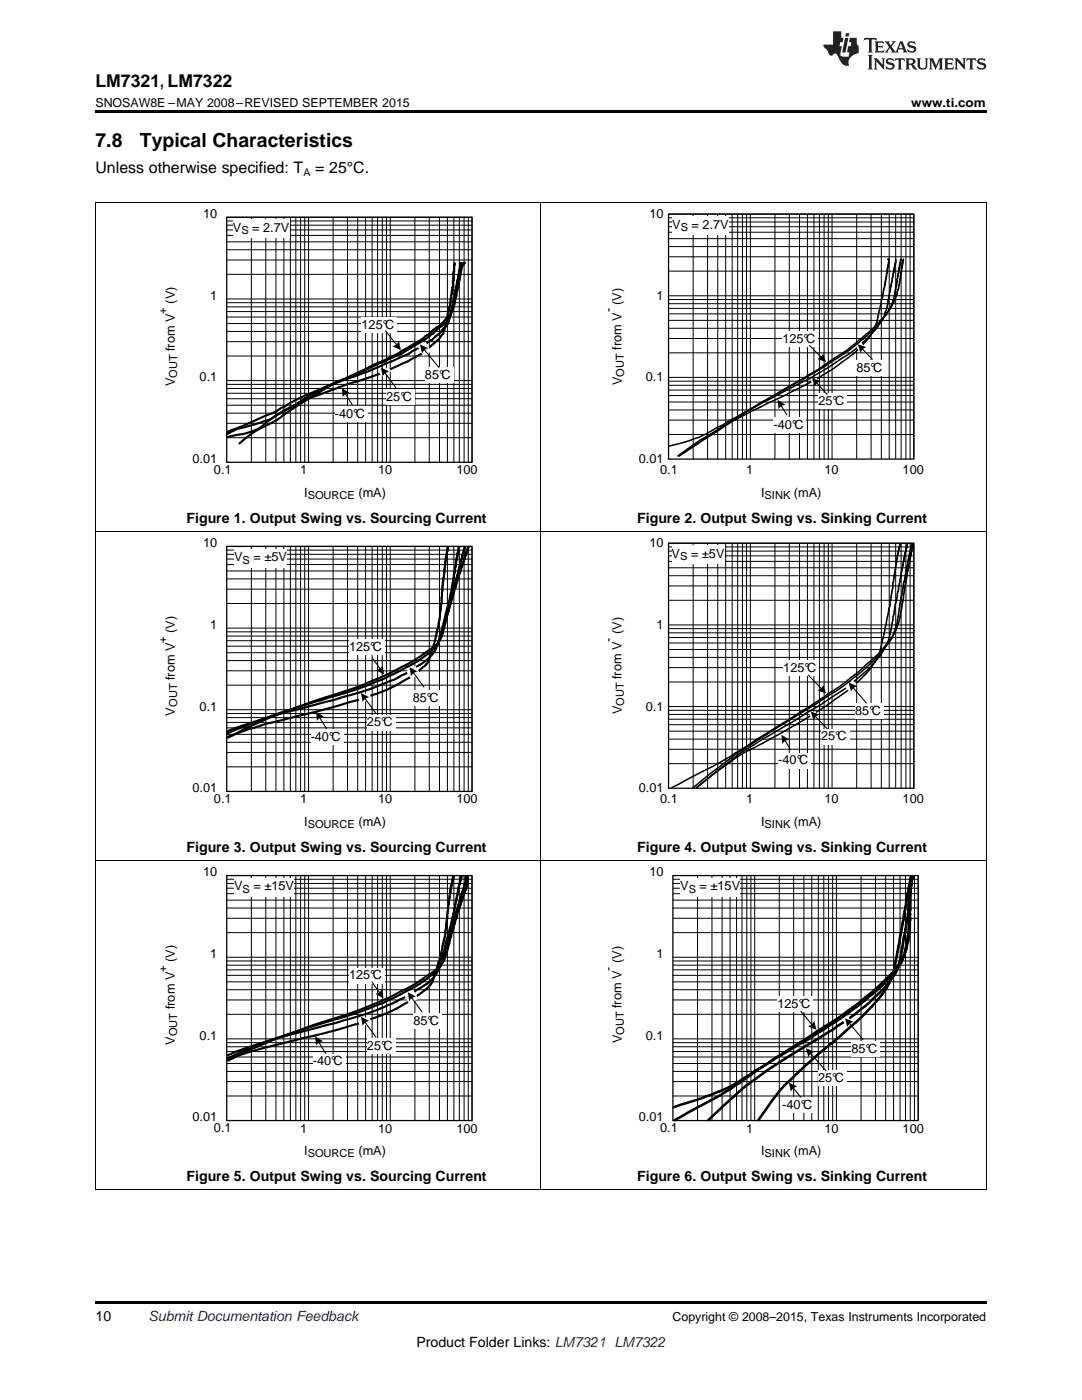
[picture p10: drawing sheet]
<svg xmlns="http://www.w3.org/2000/svg" width="216mm" height="279mm" viewBox="0 0 216 279" stroke-linecap="round" stroke-linejoin="round" font-family="sans-serif">
<path d="M19 237.5h.2zM196.7 237.5h.1zM19 259.7h177.8v.5h-177.8z" fill="#000"/>
<g fill="none" stroke="#000" stroke-width=".2">
<path d="M19.1 171.8v65.7M45.2 174.7h49v48.9M45.2 179.6h49M45.2 178.4h49M45.2 177.3h49M45.2 176.3h49M45.2 175.5h49M50.2 174.7v48.9M53 174.7v48.9M55.1 174.7v48.9M56.6 174.7v48.9M57.9 174.7v48.9"/>
<path d="M59 174.7v48.9M60 174.7v48.9M60.8 174.7v48.9M61.6 174.7v48.9M66.5 174.7v48.9M69.3 174.7v48.9M71.4 174.7v48.9M73 174.7v48.9M74.3 174.7v48.9M75.3 174.7v48.9M76.3 174.7v48.9M77.1 174.7v48.9"/>
<path d="M77.9 174.7v48.9M82.8 174.7v48.9M85.7 174.7v48.9M87.7 174.7v48.9M89.3 174.7v48.9M90.6 174.7v48.9M91.7 174.7v48.9M92.6 174.7v48.9M93.4 174.7v48.9M107.9 171.8v65.7M196.8 171.8v65.7M45.2 199.6h49"/>
<path d="M45.2 197.5h49M45.2 195.9h49M45.2 194.6h49M45.2 193.6h49M45.2 192.6h49M45.2 191.8h49M45.2 191h49M45.2 186.1h49M45.2 183.3h49M45.2 181.2h49M45.2 218.7h49M45.2 215.9h49"/>
<path d="M45.2 213.8h49M45.2 212.2h49M45.2 210.9h49M45.2 209.9h49M45.2 208.9h49M45.2 208.1h49M45.2 207.3h49M45.2 202.4h49M19 237.4h177.8"/>
</g>
<path d="M45.2 174.7h49v48.9h-49z" fill="none" stroke="#000" stroke-width=".25"/>
<g fill="#fff">
<path d="M46.7 175.3h12v3.6h-12z" fill-rule="evenodd"/>
<path d="M69.7 193.2h7v3h-7z" fill-rule="evenodd"/>
<path d="M82.5 202.3h5.7v3h-5.7z" fill-rule="evenodd"/>
<path d="M73.2 207.2h5.7v3h-5.7z" fill-rule="evenodd"/>
<path d="M62.4 210.4h6.5v3h-6.5z" fill-rule="evenodd"/>
</g>
<path d="M74.2 195.9l1.6 2.3M63.6 207.9l1.4 2.3" fill="none" stroke="#000" stroke-width=".21"/>
<g fill="#000">
<path d="M74.9 198.4a1.84 1.84 0 0 0 1.3-1l.3 1.8z" fill-rule="evenodd"/>
<path d="M62.9 206.8l1.6 1a1.84 1.84 0 0 0-1.4 .9z" fill-rule="evenodd"/>
</g>
<path d="M90.5 174.9l-.2 .6-.7 3.6-.5 5.2a37.9 37.9 0 0 1-1.6 7.7l-.7 2.4a5.1 5.1 0 0 1-2.4 3.5 32.8 32.8 0 0 1-11.2 5.8 126.1 126.1 0 0 1-15.2 4.1l-7.7 2-4.8 1.5M91.9 175.3h.1M92 175.3l-.4 1.2-.2 1.7-1.4 6.5-1.5 5.4-.5 1.5a6.6 6.6 0 0 1-3.6 5.3 53.6 53.6 0 0 1-15.9 6.8l-3.3 .9a190 190 0 0 0-17.9 5.2l-1.8 .8M92 175.1h.1M92.1 174.9l-.1 .4M93 174.9v1.1l-.3 .4-.1 .6-.2 .4-1.5 5.2-.2 .4-2 7.3a5.9 5.9 0 0 1-2.8 4.5 44.1 44.1 0 0 1-8.9 5.1l-1.6 .6a61.4 61.4 0 0 1-9.2 3.2 150.9 150.9 0 0 0-19.4 6.9l-1.3 .6M93.3 174.9v1.7l-2.1 5.8-2.1 7.9a6.1 6.1 0 0 1-3.3 4.1 40.2 40.2 0 0 1-7.1 4.2l-2 .9a103 103 0 0 1-14.2 5.1 113 113 0 0 0-17 7.1" fill="none" stroke="#000" stroke-width=".42"/>
<path d="M71.4 203.5l2.3-.7 .4 1.4-2.3 .7z" fill-rule="evenodd" fill="#fff"/>
<path d="M72.8 203.9l2.2 3.1" fill="none" stroke="#000" stroke-width=".21"/>
<path d="M72 202.9l1.7 .9a1.83 1.83 0 0 0-1.4 .9z" fill-rule="evenodd" fill="#000"/>
<path d="M80.6 198.6l1.8-1.1 1.1 1.8-1.8 1.1z" fill-rule="evenodd" fill="#fff"/>
<path d="M82.1 199l2.1 3" fill="none" stroke="#000" stroke-width=".21"/>
<path d="M81.4 198l1.6 .9a1.84 1.84 0 0 0-1.3 .9z" fill-rule="evenodd" fill="#000"/>
<g fill="none" stroke="#000" stroke-width=".2">
<path d="M134.3 174.7h48.9v48.9M134.3 179.6h48.9M134.3 178.4h48.9M134.3 177.3h48.9M134.3 176.3h48.9M134.3 175.5h48.9M139.2 174.7v48.9M142.1 174.7v48.9M144.1 174.7v48.9M145.7 174.7v48.9M147 174.7v48.9M148.1 174.7v48.9"/>
<path d="M149 174.7v48.9M149.8 174.7v48.9M150.6 174.7v48.9M155.5 174.7v48.9M158.4 174.7v48.9M160.4 174.7v48.9M162 174.7v48.9M163.3 174.7v48.9M164.4 174.7v48.9M165.3 174.7v48.9M166.1 174.7v48.9M166.9 174.7v48.9"/>
<path d="M171.8 174.7v48.9M174.7 174.7v48.9M176.7 174.7v48.9M178.3 174.7v48.9M179.6 174.7v48.9M180.7 174.7v48.9M181.6 174.7v48.9M182.5 174.7v48.9M134.3 199.6h48.9M134.3 197.5h48.9M134.3 195.9h48.9M134.3 194.6h48.9"/>
<path d="M134.3 193.6h48.9M134.3 192.6h48.9M134.3 191.8h48.9M134.3 191h48.9M134.3 186.1h48.9M134.3 183.3h48.9M134.3 181.2h48.9M134.3 218.7h48.9M134.3 215.9h48.9M134.3 213.8h48.9M134.3 212.2h48.9M134.3 210.9h48.9"/>
<path d="M134.3 209.9h48.9M134.3 208.9h48.9M134.3 208.1h48.9M134.3 207.3h48.9M134.3 202.4h48.9"/>
</g>
<path d="M134.3 174.7h48.9v48.9h-48.9z" fill="none" stroke="#000" stroke-width=".25"/>
<g fill="#fff">
<path d="M135.7 175.3h12v3.6h-12z" fill-rule="evenodd"/>
<path d="M155.1 198.8h7.1v3h-7.1z" fill-rule="evenodd"/>
<path d="M169.9 207.8h5.7v3h-5.7z" fill-rule="evenodd"/>
<path d="M163.2 213.6h5.7v3.1h-5.7z" fill-rule="evenodd"/>
<path d="M156.1 219h6.5v3h-6.5z" fill-rule="evenodd"/>
</g>
<path d="M158.2 217l1.6 2M159.8 201.8l2.3 2.8M161.6 210.2l3.2 3.5" fill="none" stroke="#000" stroke-width=".21"/>
<g fill="#000">
<path d="M157.4 216.1l1.7 .7a1.84 1.84 0 0 0-1.3 1.1z" fill-rule="evenodd"/>
<path d="M160.8 209.2l1.7 .7a1.84 1.84 0 0 0-1.2 1.1z" fill-rule="evenodd"/>
<path d="M161.2 204.8a1.85 1.85 0 0 0 1.3-1.1l.4 1.8z" fill-rule="evenodd"/>
</g>
<g fill="none" stroke="#000" stroke-width=".51">
<path d="M181.5 179.6l-.3 3.3-1.5 8.1a10.2 10.2 0 0 1-2.4 5.1 41.3 41.3 0 0 1-10.3 8.8l-3.1 2a131.3 131.3 0 0 0-16.4 10.9l-6.2 5.7M181.6 178.3l-.1 .9M181.6 177.2l-.1 1.1-.1 6.8-1 5.6M181.7 176.6l-.2 9.7-.6 2.8-.5 1.6M181.8 176l-.2 1.1M181.8 174.9l-.4 1.7-1.1 6v.7l-2.1 11.1M181.8 175.6l-.1 .6M181.9 175.1l-.1 .7M181.9 174.9l-.1 .5M182 174.9l-.1 .1M182.1 174.9l-.5 2.8M178.2 194.4a21.3 21.3 0 0 1-5.7 8l-5 4.5a118.5 118.5 0 0 0-12 10.9l-4.2 5.7"/>
<path d="M178.2 194.4a51.1 51.1 0 0 1-9.3 8l-7.7 5.1-10.6 6.2a35.5 35.5 0 0 1-8.7 4.8l-7.5 2.5M180.4 190.7a8.6 8.6 0 0 1-2.2 3.7M180.4 190.7a11.3 11.3 0 0 1-3.4 4.5 57.2 57.2 0 0 1-7.6 6.4l-2.2 1.6-6.6 4.3a250.3 250.3 0 0 0-14.7 9.8l-11.3 6.2"/>
</g>
<path d="M168 203.4l1.2-.7 .6 1.1-1.2 .6z" fill-rule="evenodd" fill="#fff"/>
<path d="M169.4 204.2l2.8 3.2" fill="none" stroke="#000" stroke-width=".21"/>
<path d="M168.6 203.2l1.7 .7a1.82 1.82 0 0 0-1.2 1.1z" fill-rule="evenodd" fill="#000"/>
<g fill="none" stroke="#000" stroke-width=".2">
<path d="M19.1 106.1v65.7M45.2 109h49v48.9M45.2 117.6h49M45.2 115.5h49M45.2 114h49M45.2 112.7h49M45.2 111.6h49M45.2 110.6h49M45.2 109.8h49M50.2 109v48.9M53 109v48.9M55.1 109v48.9"/>
<path d="M56.6 109v48.9M57.9 109v48.9M59 109v48.9M60 109v48.9M60.8 109v48.9M61.6 109v48.9M66.5 109v48.9M69.3 109v48.9M71.4 109v48.9M73 109v48.9M74.3 109v48.9M75.3 109v48.9"/>
<path d="M76.3 109v48.9M77.1 109v48.9M77.9 109v48.9M82.8 109v48.9M85.7 109v48.9M87.7 109v48.9M89.3 109v48.9M90.6 109v48.9M91.7 109v48.9M92.6 109v48.9M93.4 109v48.9M107.9 106.1v65.7"/>
<path d="M196.8 106.1v65.7M45.2 136.7h49M45.2 133.9h49M45.2 131.8h49M45.2 130.3h49M45.2 129h49M45.2 127.9h49M45.2 126.9h49M45.2 126.1h49M45.2 125.4h49M45.2 120.4h49M45.2 153h49"/>
<path d="M45.2 150.2h49M45.2 148.1h49M45.2 146.6h49M45.2 145.3h49M45.2 144.2h49M45.2 143.2h49M45.2 142.4h49M45.2 141.6h49M19 171.7h177.8"/>
</g>
<path d="M45.2 109h49v48.9h-49z" fill="none" stroke="#000" stroke-width=".25"/>
<g fill="#fff">
<path d="M46.7 109.6h10.6v3.6h-10.6z" fill-rule="evenodd"/>
<path d="M69.7 127.6h7v3.1h-7z" fill-rule="evenodd"/>
<path d="M82.4 137.8h5.7v3h-5.7z" fill-rule="evenodd"/>
<path d="M73.2 142.7h5.7v3.1h-5.7z" fill-rule="evenodd"/>
<path d="M62 145.6h6.5v3.1h-6.5z" fill-rule="evenodd"/>
</g>
<path d="M74.3 131.3l1.6 2.3M63.7 143.1l1.5 2.3" fill="none" stroke="#000" stroke-width=".21"/>
<g fill="#000">
<path d="M75 133.7a1.84 1.84 0 0 0 1.4-.9l.2 1.8z" fill-rule="evenodd"/>
<path d="M63.1 142l1.5 1a1.84 1.84 0 0 0-1.4 .9z" fill-rule="evenodd"/>
</g>
<path d="M89.3 109.4l-.5 2.6-.1 2.3-.4 2.7a49.8 49.8 0 0 1-1.5 10.9l-1.4 4.2a18.5 18.5 0 0 1-5.5 4.2l-.8 .4a43.5 43.5 0 0 1-9.3 3.4l-3.6 1.1-6.5 1.6a101.3 101.3 0 0 0-14.2 4.2M89.3 109.4h.1M89.4 109.2l-.1 .2M91.5 109.7h.1M91.5 109.2v.6l-.2 .5-.3 1.8-.5 3.7-.3 1.2v.7l-1.8 7.3-1.1 3.7M92.8 109.2l-.6 1.8v.4l-.3 .7-.2 1.1-1.1 3.8-2.5 9.4-.8 2.3M93.5 109.2l-.7 1.5-1.9 6.6-.3 .4-1.9 7.3a5.9 5.9 0 0 1-3.4 4.9l-.7 .6a66.6 66.6 0 0 1-18.2 8.2 108.2 108.2 0 0 0-21 8.5M87.3 128.7a6.9 6.9 0 0 1-3.4 3.9l-1 .6a31.6 31.6 0 0 1-8 3.9l-8.3 2.6a209.5 209.5 0 0 0-21.1 6.2M87.3 128.7a24.1 24.1 0 0 1-7.4 5.2l-3.6 1.7-.9 .3a56 56 0 0 1-9.6 3.3 159.8 159.8 0 0 0-20.4 7.1" fill="none" stroke="#000" stroke-width=".42"/>
<path d="M71.4 138.9l2.3-.7 .4 1.4-2.3 .7z" fill-rule="evenodd" fill="#fff"/>
<path d="M72.8 139.3l2.2 3" fill="none" stroke="#000" stroke-width=".21"/>
<path d="M72 138.3l1.7 .8a1.84 1.84 0 0 0-1.4 1z" fill-rule="evenodd" fill="#000"/>
<path d="M81.1 133.9l1.8-1 1 1.6-1.9 1z" fill-rule="evenodd" fill="#fff"/>
<path d="M82.4 134.2l2.2 2.9" fill="none" stroke="#000" stroke-width=".21"/>
<path d="M81.7 133.2l1.6 .8a1.85 1.85 0 0 0-1.3 1z" fill-rule="evenodd" fill="#000"/>
<g fill="none" stroke="#000" stroke-width=".2">
<path d="M133.4 108.4h48.9v48.9M133.4 119.8h48.9M133.4 116.9h48.9M133.4 114.9h48.9M133.4 113.3h48.9M133.4 112h48.9M133.4 110.9h48.9M133.4 110h48.9M133.4 109.1h48.9M138.3 108.4v48.9M141.2 108.4v48.9M143.2 108.4v48.9"/>
<path d="M144.8 108.4v48.9M146.1 108.4v48.9M147.2 108.4v48.9M148.1 108.4v48.9M149 108.4v48.9M149.7 108.4v48.9M154.6 108.4v48.9M157.5 108.4v48.9M159.5 108.4v48.9M161.1 108.4v48.9M162.4 108.4v48.9M163.5 108.4v48.9"/>
<path d="M164.4 108.4v48.9M165.3 108.4v48.9M166 108.4v48.9M170.9 108.4v48.9M173.8 108.4v48.9M175.9 108.4v48.9M177.4 108.4v48.9M178.7 108.4v48.9M179.8 108.4v48.9M180.8 108.4v48.9M181.6 108.4v48.9M133.4 136.1h48.9"/>
<path d="M133.4 133.2h48.9M133.4 131.2h48.9M133.4 129.6h48.9M133.4 128.3h48.9M133.4 127.2h48.9M133.4 126.3h48.9M133.4 125.5h48.9M133.4 124.7h48.9M133.4 152.4h48.9M133.4 149.5h48.9M133.4 147.5h48.9M133.4 145.9h48.9"/>
<path d="M133.4 144.6h48.9M133.4 143.5h48.9M133.4 142.6h48.9M133.4 141.8h48.9M133.4 141h48.9"/>
</g>
<path d="M133.4 108.4h48.9v48.9h-48.9z" fill="none" stroke="#000" stroke-width=".25"/>
<g fill="#fff">
<path d="M134 108.9h10.6v3.6h-10.6z" fill-rule="evenodd"/>
<path d="M156.3 131.8h7.1v3.1h-7.1z" fill-rule="evenodd"/>
<path d="M170.6 140.3h5.7v3.1h-5.7z" fill-rule="evenodd"/>
<path d="M163.8 145.5h5.7v3h-5.7z" fill-rule="evenodd"/>
<path d="M155.3 150.3h6.5v3h-6.5z" fill-rule="evenodd"/>
</g>
<path d="M161.3 134.7l2.7 2.8M156.6 147.7l1.1 1.9" fill="none" stroke="#000" stroke-width=".21"/>
<g fill="#000">
<path d="M163.1 137.8a1.85 1.85 0 0 0 1.2-1.2l.5 1.8z" fill-rule="evenodd"/>
<path d="M155.9 146.6l1.6 1a1.84 1.84 0 0 0-1.4 .9z" fill-rule="evenodd"/>
</g>
<path d="M179.5 108.7l.1 .2-.2 .2-.3 1.3-1 6v1l-.5 2.7v.7l-1.2 5.7a21.2 21.2 0 0 1-1.5 5l-.3 .6M180.9 109.1h.1M181 108.7l-.3 1.4-.1 .2-2.7 14.4a11.5 11.5 0 0 1-3.3 7.4M181.9 108.7l-2.4 12.1a15.5 15.5 0 0 1-2 7.3 42.2 42.2 0 0 1-10.4 9.7l-13 8a122.6 122.6 0 0 0-14 9.9l-1.8 1.5M182.2 108.7l-1.2 5.5-1.1 7.2a12.6 12.6 0 0 1-2 5.9 30.1 30.1 0 0 1-5.7 6 64.7 64.7 0 0 1-8.5 6.2l-16.2 10.4a109 109 0 0 1-10.7 5.8l-2.8 1.5M138.9 157.2a92.7 92.7 0 0 1 16.2-11.4l10.3-6.3a45.3 45.3 0 0 0 9.2-7.4 26.1 26.1 0 0 1-7.9 7.4l-1.5 1.1-4.7 3-8.4 4.8a32.8 32.8 0 0 0-7.5 4.5z" fill="none" stroke="#000" stroke-width=".3"/>
<path d="M161.5 142.6l1.2-.7 .3 .5-1.2 .7z" fill-rule="evenodd" fill="#fff"/>
<path d="M162.6 142.9l2.5 2.5" fill="none" stroke="#000" stroke-width=".21"/>
<path d="M161.8 142l1.7 .6a1.83 1.83 0 0 0-1.2 1.1z" fill-rule="evenodd" fill="#000"/>
<path d="M170.1 135.8l.8 .8-1.4 1.4-.8-.8z" fill-rule="evenodd" fill="#fff"/>
<path d="M170.2 137.2l2.7 3.1" fill="none" stroke="#000" stroke-width=".21"/>
<path d="M169.4 136.2l1.7 .7a1.83 1.83 0 0 0-1.3 1.1z" fill-rule="evenodd" fill="#000"/>
<g fill="none" stroke="#000" stroke-width=".2">
<path d="M19.1 40.4v65.7M45.2 43.4h49v48.9M45.2 59.7h49M45.2 54.7h49M45.2 51.9h49M45.2 49.8h49M45.2 48.3h49M45.2 47h49M45.2 45.9h49M45.2 44.9h49M45.2 44.1h49M50.2 43.4v48.9"/>
<path d="M53 43.4v48.9M55.1 43.4v48.9M56.6 43.4v48.9M57.9 43.4v48.9M59 43.4v48.9M60 43.4v48.9M60.8 43.4v48.9M61.6 43.4v48.9M66.5 43.4v48.9M69.3 43.4v48.9M71.4 43.4v48.9M73 43.4v48.9"/>
<path d="M74.3 43.4v48.9M75.3 43.4v48.9M76.3 43.4v48.9M77.1 43.4v48.9M77.9 43.4v48.9M82.8 43.4v48.9M85.7 43.4v48.9M87.7 43.4v48.9M89.3 43.4v48.9M90.6 43.4v48.9M91.7 43.4v48.9M92.6 43.4v48.9"/>
<path d="M93.4 43.4v48.9M107.9 40.4v65.7M196.8 40.4v65.7M45.2 79.6h49M45.2 78.5h49M45.2 77.5h49M45.2 76.7h49M45.2 76h49M45.2 71.1h49M45.2 68.2h49M45.2 66.1h49M45.2 64.6h49"/>
<path d="M45.2 63.3h49M45.2 62.2h49M45.2 61.2h49M45.2 60.4h49M45.2 87.4h49M45.2 84.5h49M45.2 82.5h49M45.2 80.9h49M19 106.1h177.8"/>
</g>
<path d="M45.2 43.4h49v48.9h-49z" fill="none" stroke="#000" stroke-width=".25"/>
<g fill="#fff">
<path d="M46.5 43.9h11.2v3.6h-11.2z" fill-rule="evenodd"/>
<path d="M72.1 63.4h7.1v3h-7.1z" fill-rule="evenodd"/>
<path d="M84.8 73.4h5.7v3.1h-5.7z" fill-rule="evenodd"/>
<path d="M77.1 77.7h5.6v3h-5.6z" fill-rule="evenodd"/>
<path d="M66.8 81.1h6.6v3h-6.6z" fill-rule="evenodd"/>
</g>
<path d="M68.9 78.5l1.4 2.3M76.9 66l2.3 2.9" fill="none" stroke="#000" stroke-width=".21"/>
<g fill="#000">
<path d="M68.2 77.4l1.6 1a1.84 1.84 0 0 0-1.4 .9z" fill-rule="evenodd"/>
<path d="M78.3 69.1a1.84 1.84 0 0 0 1.3-1l.4 1.8z" fill-rule="evenodd"/>
</g>
<g fill="none" stroke="#000" stroke-width=".42">
<path d="M90.7 52.5l-.1 1.7h-.1l-.1 2.9-.1 .9h-.2a15.4 15.4 0 0 1-.8 4.5 5.6 5.6 0 0 1-.4 2.6l-.4 1.2a8.9 8.9 0 0 1-2.9 3.1 26.2 26.2 0 0 1-6.2 3.6l-5 2.1a155.3 155.3 0 0 0-14.4 5.1l-3.4 1.8-1.4 .8a3.7 3.7 0 0 1-2.5 1.2l-.8 .4-4.5 1.2-2 1M91.2 56.8l-.1 1-.3 .2v.7l-.2 .5-.1 1M91.3 56.3h-.1v.8l-.2 .2v.9l-.3 .3v.9l-.2 .3v.5M91.4 55.8h-.1l-.1 .8M91.9 53.9h-.3v1l-.2 .2-.1 1M91.9 52.5h.1l-.1 .7h-.1v1.2l-.3 .3-.1 .9M91.9 55.1h-.1l-.3 1.5h-.1v.7h-.1v.5l-.2 .6v.6l-.3 .6a5.3 5.3 0 0 1-.8 2.7M92.1 52.5l-.1 .7M92.7 52.5l-.4 .2 .2 .1-.3 .2h.1h-.1l-.3 1.9M89.9 62.8l-.7 2.1a19.1 19.1 0 0 1-6.9 5.2l-.7 .5-8 3.4a128.9 128.9 0 0 0-16 6.6l-3.2 1.9-9.1 3.7M89.9 62.8l-.2 .4a8 8 0 0 1-2.7 2.7 36.5 36.5 0 0 1-9.3 5.7l-7.6 3.5a70.6 70.6 0 0 0-13.2 6.9 18.3 18.3 0 0 0-5.1 3.4 13 13 0 0 1-4.5 1.4l-2 .4M90 62.3l-.1 .5"/>
<path d="M90 62.3l-.2 .5a16.6 16.6 0 0 1-3.8 3.5 35 35 0 0 1-5.9 3.8l-.7 .5-5.2 2.4a111.5 111.5 0 0 0-13.7 7.2l-3.9 2.6a24.1 24.1 0 0 1-5.5 3.1l-1.7 1.2-1.6 1.4M90.1 61.6l-.1 .7M90.4 60.6l-.3 1M90.5 60.2l-.2 1.1"/>
</g>
<path d="M83.3 69.2l1.7-1 1 1.9-1.6 1z" fill-rule="evenodd" fill="#fff"/>
<path d="M84.6 69.7l3 3.6" fill="none" stroke="#000" stroke-width=".21"/>
<path d="M83.8 68.7l1.7 .8a1.84 1.84 0 0 0-1.3 1z" fill-rule="evenodd" fill="#000"/>
<path d="M75.7 74.3l1.9-1 .4 .8-1.9 1.1z" fill-rule="evenodd" fill="#fff"/>
<path d="M76.8 74.3l2.2 3.1" fill="none" stroke="#000" stroke-width=".21"/>
<path d="M76 73.3l1.7 .9a1.83 1.83 0 0 0-1.4 .9z" fill-rule="evenodd" fill="#000"/>
<path d="M177.2 51.7l.2 .1v.5l-.4 1.6-.4 3-1.3 5.8a9.8 9.8 0 0 1-3.4 6.4 24.1 24.1 0 0 1-4.6 3.7 61.8 61.8 0 0 1-9 5.2l-1.4 .8a134.9 134.9 0 0 0-19.5 10.6l-2.1 1.6M178.7 51.7v.8l-.4 1.3v.6l-.5 2.5-.4 2.7-.2 .3-.4 2.1-.5 1.3M179.8 51.7l-1.1 5.7a8.5 8.5 0 0 1-.8 3.4l-.9 1.9-1.3 1.6M180.3 51.7l-.8 4.4a10.3 10.3 0 0 1-1 3.7l-.6 1.4-1.6 2.1M175.7 64.3a27.6 27.6 0 0 1-7.5 7.1 66.3 66.3 0 0 1-11.5 6.6 136.7 136.7 0 0 0-18.8 11.4l-2.3 1.6M175.7 64.3a48.6 48.6 0 0 1-10 8 95.3 95.3 0 0 1-9.7 5.7 168.6 168.6 0 0 0-13.7 8.6l-6.9 4.4M176.3 63.3a47.2 47.2 0 0 1-8.4 7.3l-4.8 3.3-2.8 1.6-16.1 9.3-1.1 .5a24.3 24.3 0 0 1-9.5 3.7M176.3 63.3l-.6 1" fill="none" stroke="#000" stroke-width=".3"/>
<g fill="none" stroke="#000" stroke-width=".2">
<path d="M133.4 42.7h48.9v48.9M133.4 59.8h48.9M133.4 59h48.9M133.4 54.1h48.9M133.4 51.2h48.9M133.4 49.2h48.9M133.4 47.6h48.9M133.4 46.3h48.9M133.4 45.2h48.9M133.4 44.3h48.9M133.4 43.5h48.9M138.3 42.7v48.9"/>
<path d="M141.2 42.7v48.9M143.2 42.7v48.9M144.8 42.7v48.9M146.1 42.7v48.9M147.2 42.7v48.9M148.1 42.7v48.9M149 42.7v48.9M149.7 42.7v48.9M154.6 42.7v48.9M157.5 42.7v48.9M159.5 42.7v48.9M161.1 42.7v48.9"/>
<path d="M162.4 42.7v48.9M163.5 42.7v48.9M164.4 42.7v48.9M165.3 42.7v48.9M166 42.7v48.9M170.9 42.7v48.9M173.8 42.7v48.9M175.9 42.7v48.9M177.4 42.7v48.9M178.7 42.7v48.9M179.8 42.7v48.9M180.8 42.7v48.9"/>
<path d="M181.6 42.7v48.9M133.4 78.9h48.9M133.4 77.8h48.9M133.4 76.9h48.9M133.4 76.1h48.9M133.4 75.3h48.9M133.4 70.4h48.9M133.4 67.6h48.9M133.4 65.5h48.9M133.4 63.9h48.9M133.4 62.6h48.9M133.4 61.5h48.9"/>
<path d="M133.4 60.6h48.9M133.4 86.7h48.9M133.4 83.8h48.9M133.4 81.8h48.9M133.4 80.2h48.9"/>
</g>
<path d="M133.4 42.7h48.9v48.9h-48.9z" fill="none" stroke="#000" stroke-width=".25"/>
<g fill="#fff">
<path d="M134.1 43.3h11.3v3.6h-11.3z" fill-rule="evenodd"/>
<path d="M156.1 66.2h7.1v3.1h-7.1z" fill-rule="evenodd"/>
<path d="M170.9 72h5.7v3h-5.7z" fill-rule="evenodd"/>
<path d="M163.3 78.5h5.7v3.1h-5.7z" fill-rule="evenodd"/>
<path d="M154.4 83.3h6.5v3h-6.5z" fill-rule="evenodd"/>
</g>
<path d="M161.5 69l2.4 2.4M155.8 80.9l1.2 1.9" fill="none" stroke="#000" stroke-width=".21"/>
<g fill="#000">
<path d="M155.2 79.8l1.5 1a1.83 1.83 0 0 0-1.4 .8z" fill-rule="evenodd"/>
<path d="M163.1 71.7a1.84 1.84 0 0 0 1.1-1.2l.6 1.7z" fill-rule="evenodd"/>
</g>
<path d="M161.8 76l1.1-.6 .4 .6-1.2 .6z" fill-rule="evenodd" fill="#fff"/>
<path d="M162.9 76.3l2.2 2.4" fill="none" stroke="#000" stroke-width=".21"/>
<path d="M162 75.4l1.8 .7a1.83 1.83 0 0 0-1.2 1.1z" fill-rule="evenodd" fill="#000"/>
<path d="M170.8 69l1.1-.7 .6 1.1-1.1 .7z" fill-rule="evenodd" fill="#fff"/>
<path d="M172 69.6l2.1 2.1" fill="none" stroke="#000" stroke-width=".21"/>
<path d="M171.2 68.7l1.7 .6a1.85 1.85 0 0 0-1.2 1.1z" fill-rule="evenodd" fill="#000"/>
<path d="M19 40.4h177.8" fill="none" stroke="#000" stroke-width=".2"/>
<path d="M19 22h177.8v.5h-177.8z" fill="#000"/>
<g fill="#231f20">
<path d="M172.5 7.6l-.1 .5 .4-.2h.6v.1v2.1l-.2 .4h.9l-.2-.4v-2.1l.1-.1h.5l.5 .2-.2-.5zM174.5 8.3l.2 .3v1.5l-.2 .4h1.8l.2-.6a1.04 1.04 0 0 1-1.3 .2v-.7h.6l.3 .2v-.6l-.3 .2h-.6v-.6l.8-.1 .4 .3-.2-.5zM176.5 8.3l.9 1.1-.9 1.1h.8l-.2-.2 .4-.7 .5 .7-.2 .2h1.5l-.2-.2 .2-.4h.9l.1 .4-.2 .2h1l-.3-.3-.7-1.9h-.5l-.9 2-.8-1 .9-1h-.8l.1 .3-.4 .5-.3-.6 .1-.2zM179.7 8.6l.4 1h-.7zM181.3 8.4a.63 .63 0 0 0-.2 .7 .63 .63 0 0 0 .6 .4l.6 .2 .1 .2a.75 .75 0 0 1-.7 .4 .75 .75 0 0 1-.6-.5l.1 .7 .1-.1a1.11 1.11 0 0 0 1.5-.6 1.13 1.13 0 0 0-1.2-.8l-.1-.4a1.04 1.04 0 0 1 1.2 .2l-.2-.5-.2 .1-.4-.2zM173.2 10.9l.2 .4v2.2l-.2 .4h1l-.3-.4v-2.2l.3-.4zM174.3 11.6l.3 .4v1.5l-.3 .4h.8l-.2-.4v-1.3l1.5 1.7v-1.9l.2-.4h-.7l.2 .4v.9l-1.1-1.3zM177 11.8a.62 .62 0 0 0-.2 .7 .62 .62 0 0 0 .6 .4l.6 .1 .1 .3a.76 .76 0 0 1-.7 .3 .76 .76 0 0 1-.7-.4l.2 .7 .1-.1a1.11 1.11 0 0 0 1.5-.6 1.13 1.13 0 0 0-1.2-.8l-.1-.4a1.04 1.04 0 0 1 1.2 .2l-.2-.6-.2 .1-.5-.1zM178.7 11.6l-.2 .6a.61 .61 0 0 1 .8-.3v1.6l-.2 .4h.9l-.2-.4v-1.6a.63 .63 0 0 1 .7 .3l-.1-.6zM180.6 11.6l.3 .4v1.5l-.3 .4h1l-.2-.2-.1-.8 .6 .2a.76 .76 0 0 0 1.2 .7l-1-1a.58 .58 0 0 0 .6-.5 .58 .58 0 0 0-.5-.6zM181.4 11.9h.1a.45 .45 0 0 1 .5 .1 .45 .45 0 0 1 .1 .5l-.8 .2zM182.9 11.6l.2 .2a2.17 2.17 0 0 0 .3 1.9 .99 .99 0 0 0 1.6-.6v-1.1l.2-.4h-.7l.2 .2a1.92 1.92 0 0 1-.2 1.8 .6 .6 0 0 1-.9-.5v-1.1l.2-.4zM185.4 11.6l.2 .4v1.5l-.2 .4h.7l-.2-.4v-1.4l.8 1.8 .8-1.8v1.4l-.2 .4h.9l-.2-.4v-1.5l.2-.4h-.8l-.6 1.5-.6-1.5zM188.4 11.6l.2 .4v1.5l-.2 .4h1.8l.1-.6a1.04 1.04 0 0 1-1.2 .1v-.6h.5l.4 .2v-.6l-.4 .2h-.5v-.7h.8l.3 .3-.1-.6zM190.5 11.6l.2 .4v1.5l-.2 .4h.7l-.2-.4v-1.3l1.5 1.7v-1.9l.2-.4h-.7l.2 .4v.9l-1.1-1.3zM192.9 11.6l-.1 .6a.61 .61 0 0 1 .7-.3l.1 1.6-.3 .4h1l-.3-.4 .1-1.6a.63 .63 0 0 1 .7 .3l-.1-.6zM195.2 11.8a.62 .62 0 0 0-.2 .7 .62 .62 0 0 0 .6 .4l.6 .1 .1 .3a.76 .76 0 0 1-.7 .3 .76 .76 0 0 1-.6-.4l.1 .7 .1-.1a1.11 1.11 0 0 0 1.6-.6 1.13 1.13 0 0 0-1.3-.8l-.1-.4a1.04 1.04 0 0 1 1.2 .2l-.1-.6-.2 .1-.5-.1z"/>
<path d="M166.2 6.3v2.6h-1.9v.4l.8 .9a.91 .91 0 0 0 1 .8 .56 .56 0 0 1 .5-.3 .56 .56 0 0 1 .5 .3l.4 .8a1.53 1.53 0 0 0 1.9 1.2 1.54 1.54 0 0 1 1-2.1l.9-.3v-1.4a1.52 1.52 0 0 1-.4-1.6h-1.3l-.2 .8h.5l-.2 .8h-.5l-.1 1v.2l.4 .1-.2 .8a1.93 1.93 0 0 1-1.6-.3l.3-1.8h-.5l.2-.8h.4l.2-.8h-.4v-1.3zM168.6 7.6l-.6 2.9h.7l.6-2.9zM168.8 6.6l-.1 .7h.6l.2-.7z"/>
</g>
<g font-size="3.9">
<text x="19" y="29.3">7.8</text>
<text x="27.9" y="29.3">Typical Characteristics</text>
</g>
<text font-size="3.5" x="19" y="17.3">LM7321, LM7322</text>
<g font-size="3.2">
<text x="19" y="34.4">Unless otherwise specified: T</text>
<text x="62.9" y="34.4">= 25°C.</text>
</g>
<g font-size="2.8">
<text x="37.2" y="104.4">Figure 1. Output Swing vs. Sourcing Current</text>
<text x="127.1" y="104.4">Figure 2. Output Swing vs. Sinking Current</text>
<text x="37.2" y="170">Figure 3. Output Swing vs. Sourcing Current</text>
<text x="127.1" y="170">Figure 4. Output Swing vs. Sinking Current</text>
<text x="37.2" y="235.7">Figure 5. Output Swing vs. Sourcing Current</text>
<text x="127.1" y="235.7">Figure 6. Output Swing vs. Sinking Current</text>
<text x="19" y="263.6">10</text>
<text x="83.1" y="268.9">Product Folder Links: LM7321 LM7322</text>
</g>
<text font-size="2.8" fill="#0000c8" x="29.6" y="263.6">Submit Documentation Feedback</text>
<g font-size="2.5">
<text x="19" y="21.4">SNOSAW8E –MAY 2008–REVISED SEPTEMBER 2015</text>
<text x="181.8" y="21.4">www.ti.com</text>
<text x="40.5" y="43.5">10</text>
<text x="46.5" y="46.3">V</text>
<text x="50.3" y="46.3">= 2.7V</text>
<text x="129.6" y="43.5">10</text>
<text x="134.1" y="45.6">V</text>
<text x="138" y="45.6">= 2.7V</text>
<text x="42" y="59.8">1</text>
<text x="131" y="59.8">1</text>
<text x="34.9" y="60.6" transform="rotate(-90 34.9 60.6)">(V)</text>
<text x="72.1" y="65.6">125°C</text>
<text x="122.2" y="62.4" transform="rotate(-90 122.2 62.4)">-</text>
<text x="34.9" y="70.1" transform="rotate(-90 34.9 70.1)">from V</text>
<text x="124" y="69.8" transform="rotate(-90 124 69.8)">from V (V)</text>
<text x="156.1" y="68.5">125°C</text>
<text x="34.9" y="77.1" transform="rotate(-90 34.9 77.1)">V</text>
<text x="39.8" y="76.1">0.1</text>
<text x="84.8" y="75.7">85°C</text>
<text x="124" y="76.9" transform="rotate(-90 124 76.9)">V</text>
<text x="128.9" y="76.1">0.1</text>
<text x="170.9" y="74.3">85°C</text>
<text x="66.8" y="83.3">-40°C</text>
<text x="77.1" y="79.9">25°C</text>
<text x="163.3" y="80.8">25°C</text>
<text x="154.4" y="85.5">-40°C</text>
<text x="38.4" y="92.4">0.01</text>
<text x="42.7" y="94.6">0.1</text>
<text x="59.9" y="94.6">1</text>
<text x="75.5" y="94.6">10</text>
<text x="91.1" y="94.6">100</text>
<text x="127.5" y="92.4">0.01</text>
<text x="131.7" y="94.6">0.1</text>
<text x="148.9" y="94.6">1</text>
<text x="164.5" y="94.6">10</text>
<text x="180.1" y="94.6">100</text>
<text x="60.7" y="99.1">I</text>
<text x="71.5" y="99.1">(mA)</text>
<text x="151.9" y="99.1">I</text>
<text x="158.4" y="99.1">(mA)</text>
<text x="40.5" y="109.2">10</text>
<text x="46.7" y="112">V</text>
<text x="50.6" y="112">= ±5V</text>
<text x="129.6" y="109.2">10</text>
<text x="134" y="111.3">V</text>
<text x="137.9" y="111.3">= ±5V</text>
<text x="42" y="125.5">1</text>
<text x="131" y="125.5">1</text>
<text x="34.9" y="126.3" transform="rotate(-90 34.9 126.3)">(V)</text>
<text x="69.7" y="129.9">125°C</text>
<text x="122.2" y="128" transform="rotate(-90 122.2 128)">-</text>
<text x="34.9" y="135.7" transform="rotate(-90 34.9 135.7)">from V</text>
<text x="124" y="135.5" transform="rotate(-90 124 135.5)">from V (V)</text>
<text x="156.3" y="134.1">125°C</text>
<text x="34.9" y="142.8" transform="rotate(-90 34.9 142.8)">V</text>
<text x="39.8" y="141.8">0.1</text>
<text x="82.4" y="140">85°C</text>
<text x="124" y="142.6" transform="rotate(-90 124 142.6)">V</text>
<text x="128.9" y="141.8">0.1</text>
<text x="170.6" y="142.6">85°C</text>
<text x="62" y="147.9">-40°C</text>
<text x="73.2" y="145">25°C</text>
<text x="163.8" y="147.8">25°C</text>
<text x="155.3" y="152.6">-40°C</text>
<text x="38.4" y="158.1">0.01</text>
<text x="42.7" y="160.3">0.1</text>
<text x="59.9" y="160.3">1</text>
<text x="75.5" y="160.3">10</text>
<text x="91.1" y="160.3">100</text>
<text x="127.5" y="158.1">0.01</text>
<text x="131.7" y="160.3">0.1</text>
<text x="148.9" y="160.3">1</text>
<text x="164.5" y="160.3">10</text>
<text x="180.1" y="160.3">100</text>
<text x="60.7" y="164.8">I</text>
<text x="71.5" y="164.8">(mA)</text>
<text x="151.9" y="164.8">I</text>
<text x="158.4" y="164.8">(mA)</text>
<text x="40.5" y="174.9">10</text>
<text x="46.7" y="177.7">V</text>
<text x="50.6" y="177.7">= ±15V</text>
<text x="129.6" y="174.9">10</text>
<text x="135.7" y="177.7">V</text>
<text x="139.6" y="177.7">= ±15V</text>
<text x="34.9" y="192" transform="rotate(-90 34.9 192)">(V)</text>
<text x="42" y="191.2">1</text>
<text x="131" y="191.2">1</text>
<text x="69.7" y="195.5">125°C</text>
<text x="122.2" y="193.7" transform="rotate(-90 122.2 193.7)">-</text>
<text x="34.9" y="201.4" transform="rotate(-90 34.9 201.4)">from V</text>
<text x="124" y="201.2" transform="rotate(-90 124 201.2)">from V (V)</text>
<text x="155.1" y="201.1">125°C</text>
<text x="34.9" y="208.5" transform="rotate(-90 34.9 208.5)">V</text>
<text x="39.8" y="207.5">0.1</text>
<text x="73.2" y="209.5">25°C</text>
<text x="82.5" y="204.5">85°C</text>
<text x="124" y="208.3" transform="rotate(-90 124 208.3)">V</text>
<text x="128.9" y="207.5">0.1</text>
<text x="62.4" y="212.6">-40°C</text>
<text x="163.2" y="215.9">25°C</text>
<text x="169.9" y="210.1">85°C</text>
<text x="156.1" y="221.3">-40°C</text>
<text x="38.4" y="223.8">0.01</text>
<text x="42.7" y="226">0.1</text>
<text x="59.9" y="226">1</text>
<text x="75.5" y="226">10</text>
<text x="91.1" y="226">100</text>
<text x="127.5" y="223.8">0.01</text>
<text x="131.7" y="226">0.1</text>
<text x="148.9" y="226">1</text>
<text x="164.5" y="226">10</text>
<text x="180.1" y="226">100</text>
<text x="60.7" y="230.5">I</text>
<text x="71.5" y="230.5">(mA)</text>
<text x="151.9" y="230.5">I</text>
<text x="158.4" y="230.5">(mA)</text>
<text x="134.2" y="263.6">Copyright © 2008–2015, Texas Instruments Incorporated</text>
</g>
<g font-size="2.2">
<text x="48.2" y="46.8">S</text>
<text x="135.8" y="46.1">S</text>
<text x="33.3" y="62.6" transform="rotate(-90 33.3 62.6)">+</text>
<text x="35.4" y="75.4" transform="rotate(-90 35.4 75.4)">OUT</text>
<text x="124.5" y="75.2" transform="rotate(-90 124.5 75.2)">OUT</text>
<text x="61.4" y="99.6">SOURCE</text>
<text x="152.6" y="99.6">SINK</text>
<text x="48.4" y="112.5">S</text>
<text x="135.7" y="111.7">S</text>
<text x="33.3" y="128.3" transform="rotate(-90 33.3 128.3)">+</text>
<text x="35.4" y="141.1" transform="rotate(-90 35.4 141.1)">OUT</text>
<text x="124.5" y="140.9" transform="rotate(-90 124.5 140.9)">OUT</text>
<text x="61.4" y="165.3">SOURCE</text>
<text x="152.6" y="165.3">SINK</text>
<text x="48.4" y="178.2">S</text>
<text x="137.4" y="178.1">S</text>
<text x="33.3" y="194" transform="rotate(-90 33.3 194)">+</text>
<text x="35.4" y="206.8" transform="rotate(-90 35.4 206.8)">OUT</text>
<text x="124.5" y="206.6" transform="rotate(-90 124.5 206.6)">OUT</text>
<text x="61.4" y="231">SOURCE</text>
<text x="152.6" y="231">SINK</text>
</g>
<text font-size="2.1" x="60.5" y="35.1">A</text>
</svg>
